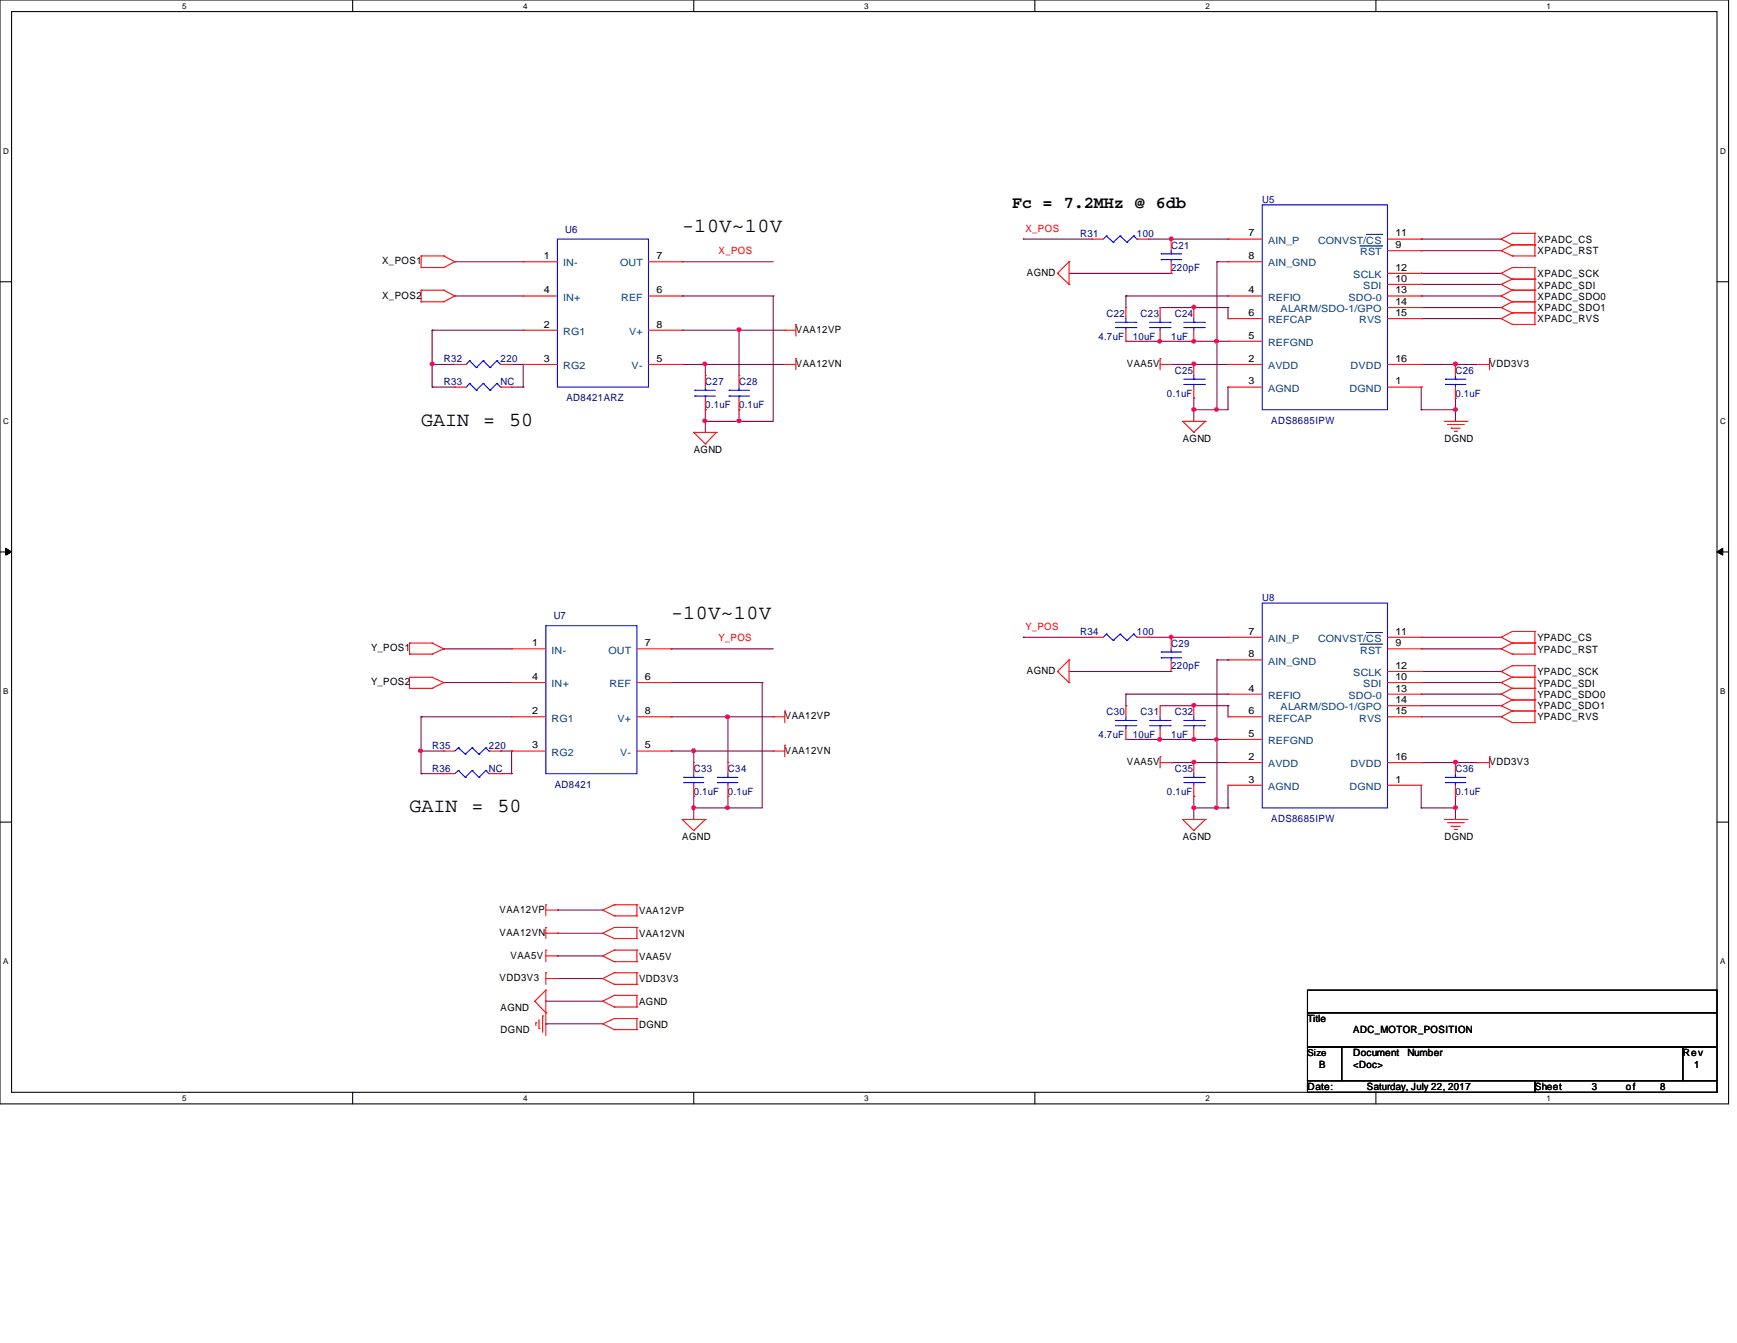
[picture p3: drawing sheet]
<svg xmlns="http://www.w3.org/2000/svg" width="279mm" height="216mm" viewBox="0 0 279 216" stroke-linecap="round" stroke-linejoin="round" font-family="sans-serif">
<path d="M0 0h278v177.5h-278zM1.9 1.9h274.3v173.7h-274.3z" fill="none" stroke="#000" stroke-width=".17"/>
<g fill="#fff">
<path d="M29.3 .3h.7v1.4h-.7z"/>
<path d="M29.3 175.9h.7v1.4h-.7z"/>
</g>
<path d="M56.7 0v1.9M56.7 175.6v1.9" fill="none" stroke="#000" stroke-width=".17"/>
<g fill="#fff">
<path d="M84.2 .3h.6v1.4h-.6z"/>
<path d="M84.2 175.9h.6v1.4h-.6z"/>
</g>
<path d="M111.6 0v1.9M111.6 175.6v1.9" fill="none" stroke="#000" stroke-width=".17"/>
<g fill="#fff">
<path d="M139 .3h.7v1.4h-.7z"/>
<path d="M139 175.9h.7v1.4h-.7z"/>
</g>
<path d="M166.5 0v1.9M166.5 175.6v1.9" fill="none" stroke="#000" stroke-width=".17"/>
<g fill="#fff">
<path d="M193.9 .3h.7v1.4h-.7z"/>
<path d="M193.9 175.9h.7v1.4h-.7z"/>
</g>
<path d="M221.3 0v1.9M221.3 175.6v1.9" fill="none" stroke="#000" stroke-width=".17"/>
<g fill="#fff">
<path d="M248.8 .3h.6v1.4h-.6z"/>
<path d="M248.8 175.9h.6v1.4h-.6z"/>
<path d="M.5 23.5h.9v1.5h-.9z"/>
<path d="M276.7 23.5h.9v1.5h-.9z"/>
<path d="M.5 67h.9v1.4h-.9z"/>
<path d="M276.7 67h.9v1.4h-.9z"/>
</g>
<path d="M0 45.3h1.9M276.2 45.3h1.8" fill="none" stroke="#000" stroke-width=".17"/>
<g fill="#fff">
<path d="M.5 110.4h.9v1.4h-.9z"/>
<path d="M276.7 110.4h.8v1.4h-.8z"/>
</g>
<path d="M0 88.7h1.9M276.2 88.7h1.8" fill="none" stroke="#000" stroke-width=".17"/>
<path d="M.9 88.1l1 .6-1 .5zM276.2 88.7l.9-.6v1.1z" fill="#000"/>
<path d="M.9 88.1l1 .6-1 .5zM276.2 88.7l.9-.6v1.1z" fill="none" stroke="#000" stroke-width=".16"/>
<g fill="#fff">
<path d="M.5 153.8h.8v1.5h-.8z"/>
<path d="M276.7 153.8h.8v1.5h-.8z"/>
</g>
<path d="M0 132.2h1.9M276.2 132.2h1.8" fill="none" stroke="#000" stroke-width=".17"/>
<path d="M113.5 67.7h.1M113.5 65.9h.1M113.5 65.9v3.6M118.9 65.9h.1M118.9 65.9v1.8h-5.4" fill="none" stroke="#800040" stroke-width=".17"/>
<circle cx="113.4" cy="67.6" r=".32" fill="#f0f"/>
<circle cx="113.4" cy="67.6" r=".32" fill="none" stroke="#f0f" stroke-width=".17"/>
<path d="M109.7 53.1h.1M109.7 58.6h.1M109.7 53.1h9.2M109.7 58.6h3.8" fill="none" stroke="#800040" stroke-width=".17"/>
<circle cx="113.4" cy="58.5" r=".32" fill="#f0f"/>
<circle cx="113.4" cy="58.5" r=".32" fill="none" stroke="#f0f" stroke-width=".17"/>
<path d="M113.5 58.6h.1M113.5 58.6v1.8M113.5 58.6h12.7M118.9 53.1h.1M118.9 53.1v7.3" fill="none" stroke="#800040" stroke-width=".17"/>
<circle cx="118.9" cy="53" r=".32" fill="#f0f"/>
<circle cx="118.9" cy="53" r=".32" fill="none" stroke="#f0f" stroke-width=".17"/>
<path d="M118.9 53.1h.1M118.9 53.1h7.3M124.4 47.6h.1M124.4 47.6v20.1h-5.5M118.9 67.7h.1" fill="none" stroke="#800040" stroke-width=".17"/>
<circle cx="118.9" cy="67.6" r=".32" fill="#f0f"/>
<circle cx="118.9" cy="67.6" r=".32" fill="none" stroke="#f0f" stroke-width=".17"/>
<path d="M69.5 58.6h.1M69.5 58.6h3.7M82.3 58.6h.1M82.3 58.6h1.9" fill="none" stroke="#800040" stroke-width=".17"/>
<circle cx="69.5" cy="58.5" r=".32" fill="#f0f"/>
<circle cx="69.5" cy="58.5" r=".32" fill="none" stroke="#f0f" stroke-width=".17"/>
<g fill="none" stroke="#800040" stroke-width=".17">
<path d="M69.5 53.1h.1M69.5 53.1v5.5M69.5 53.1h14.7M73.2 42.1h.1M73.2 47.6h.1M73.2 42.1h11M73.2 47.6h11M109.7 42.1h.1M109.7 42.1h14.7M107.9 104.3h.1M107.9 104.3h16.5M117.1 128h.1"/>
<path d="M117.1 128v1.9"/>
</g>
<circle cx="117" cy="129.8" r=".32" fill="#f0f"/>
<circle cx="117" cy="129.8" r=".32" fill="none" stroke="#f0f" stroke-width=".17"/>
<path d="M111.6 129.9h.1M111.6 128h.1M111.6 128v3.7" fill="none" stroke="#800040" stroke-width=".17"/>
<circle cx="111.5" cy="129.8" r=".32" fill="#f0f"/>
<circle cx="111.5" cy="129.8" r=".32" fill="none" stroke="#f0f" stroke-width=".17"/>
<path d="M107.9 120.7h.1M107.9 120.7h3.7M111.6 129.9h.1M111.6 120.7h.1M111.6 129.9h5.5M111.6 120.7v1.9" fill="none" stroke="#800040" stroke-width=".17"/>
<circle cx="111.5" cy="120.7" r=".32" fill="#f0f"/>
<circle cx="111.5" cy="120.7" r=".32" fill="none" stroke="#f0f" stroke-width=".17"/>
<path d="M107.9 115.2h.1M107.9 115.2h16.5M117.1 115.2h.1M117.1 115.2v7.4" fill="none" stroke="#800040" stroke-width=".17"/>
<circle cx="117" cy="115.2" r=".32" fill="#f0f"/>
<circle cx="117" cy="115.2" r=".32" fill="none" stroke="#f0f" stroke-width=".17"/>
<path d="M67.7 115.2h.1M67.7 115.2h14.6M67.7 115.2v5.5M107.9 109.7h.1M107.9 109.7h14.7M122.6 109.7h.1M122.6 109.7v20.2h-5.5M67.7 120.7h.1M67.7 120.7h3.7M111.6 120.7h.1M111.6 120.7h12.8M117.1 129.9h.1" fill="none" stroke="#800040" stroke-width=".17"/>
<circle cx="67.7" cy="120.7" r=".32" fill="#f0f"/>
<circle cx="67.7" cy="120.7" r=".32" fill="none" stroke="#f0f" stroke-width=".17"/>
<path d="M228.6 58.6h.1M228.6 58.6h5.5M71.4 104.3h.1M71.4 109.7h.1M71.4 104.3h10.9M71.4 109.7h10.9M80.5 120.7h.1M80.5 120.7h1.8" fill="none" stroke="#800040" stroke-width=".17"/>
<circle cx="234.1" cy="58.5" r=".32" fill="#f0f"/>
<circle cx="234.1" cy="58.5" r=".32" fill="none" stroke="#f0f" stroke-width=".17"/>
<path d="M234.1 58.6h.1M234.1 58.6h3.6M228.6 62.2h.1M228.6 65.9h.1M228.6 62.2v3.7M228.6 65.9h5.5M234.1 64h.1M234.1 65.9h.1M234.1 64v3.7" fill="none" stroke="#800040" stroke-width=".17"/>
<circle cx="234.1" cy="65.8" r=".32" fill="#f0f"/>
<circle cx="234.1" cy="65.8" r=".32" fill="none" stroke="#f0f" stroke-width=".17"/>
<path d="M188.4 58.6h.1M188.4 58.6h9.1M192 58.6h.1M192 64h.1M192 64v1.9" fill="none" stroke="#800040" stroke-width=".17"/>
<circle cx="192" cy="58.5" r=".32" fill="#f0f"/>
<circle cx="192" cy="58.5" r=".32" fill="none" stroke="#f0f" stroke-width=".17"/>
<path d="M192 65.9h.1M192 65.9v1.8" fill="none" stroke="#800040" stroke-width=".17"/>
<circle cx="192" cy="65.8" r=".32" fill="#f0f"/>
<circle cx="192" cy="65.8" r=".32" fill="none" stroke="#f0f" stroke-width=".17"/>
<g fill="none" stroke="#800040" stroke-width=".17">
<path d="M228.6 38.4h.1M228.6 38.4h12.9M181.1 47.6h.1M181.1 54.9h.1M181.1 47.6h16.4M181.1 47.6v1.8M181.1 54.9h5.5M228.6 40.3h.1M228.6 43.9h.1M228.6 45.7h.1M228.6 47.6h.1M228.6 49.4h.1"/>
<path d="M228.6 51.2h.1M228.6 40.3h12.9M228.6 43.9h12.9M228.6 45.7h12.9M228.6 47.6h12.9M228.6 49.4h12.9M228.6 51.2h12.9M197.5 62.2h.1M197.5 62.2v3.7"/>
</g>
<circle cx="186.5" cy="54.9" r=".32" fill="#f0f"/>
<circle cx="186.5" cy="54.9" r=".32" fill="none" stroke="#f0f" stroke-width=".17"/>
<path d="M186.6 54.9h.1M186.6 54.9h9.1M192 54.9h.1" fill="none" stroke="#800040" stroke-width=".17"/>
<circle cx="192" cy="54.9" r=".32" fill="#f0f"/>
<circle cx="192" cy="54.9" r=".32" fill="none" stroke="#f0f" stroke-width=".17"/>
<path d="M186.6 49.4h.1M186.6 49.4h10.9M192 49.4h.1M195.7 54.9h.1M195.7 54.9v11M195.7 54.9h1.8M197.5 49.4h.1M197.5 49.4v1.8M195.7 65.9h.1M195.7 65.9h1.8" fill="none" stroke="#800040" stroke-width=".17"/>
<circle cx="192" cy="49.4" r=".32" fill="#f0f"/>
<circle cx="192" cy="49.4" r=".32" fill="none" stroke="#f0f" stroke-width=".17"/>
<path d="M192 65.9h.1M192 65.9h3.7" fill="none" stroke="#800040" stroke-width=".17"/>
<circle cx="195.7" cy="65.8" r=".32" fill="#f0f"/>
<circle cx="195.7" cy="65.8" r=".32" fill="none" stroke="#f0f" stroke-width=".17"/>
<path d="M184.7 38.4h3.7M188.4 38.4h.1" fill="none" stroke="#800040" stroke-width=".17"/>
<circle cx="188.4" cy="38.4" r=".32" fill="#f0f"/>
<circle cx="188.4" cy="38.4" r=".32" fill="none" stroke="#f0f" stroke-width=".17"/>
<path d="M195.7 42.1h.1M195.7 42.1v12.8" fill="none" stroke="#800040" stroke-width=".17"/>
<circle cx="195.7" cy="54.9" r=".32" fill="#f0f"/>
<circle cx="195.7" cy="54.9" r=".32" fill="none" stroke="#f0f" stroke-width=".17"/>
<path d="M195.7 42.1h.1M195.7 42.1h1.8M228.6 122.6h9.1M234.1 129.9h.1M234.1 122.6h.1M234.1 128v1.9M237.7 122.6h.1" fill="none" stroke="#800040" stroke-width=".17"/>
<circle cx="234.1" cy="122.5" r=".32" fill="#f0f"/>
<circle cx="234.1" cy="122.5" r=".32" fill="none" stroke="#f0f" stroke-width=".17"/>
<path d="M228.6 129.9h.1M228.6 129.9h5.5M228.6 126.2v3.7M234.1 129.9h.1M234.1 131.7h.1M234.1 129.9v1.8" fill="none" stroke="#800040" stroke-width=".17"/>
<circle cx="234.1" cy="129.8" r=".32" fill="#f0f"/>
<circle cx="234.1" cy="129.8" r=".32" fill="none" stroke="#f0f" stroke-width=".17"/>
<path d="M192 122.6h.1M192 122.6h5.5" fill="none" stroke="#800040" stroke-width=".17"/>
<circle cx="192" cy="122.5" r=".32" fill="#f0f"/>
<circle cx="192" cy="122.5" r=".32" fill="none" stroke="#f0f" stroke-width=".17"/>
<g fill="none" stroke="#800040" stroke-width=".17">
<path d="M181.1 113.5h.1M181.1 111.6h.1M181.1 111.6h16.4M181.1 111.6v1.9M192 118.9h3.7M195.7 118.9h.1M195.7 118.9v11M228.6 109.7h12.9M228.6 107.9h12.9M228.6 104.3h12.9M228.6 102.4h12.9M228.6 115.2h12.9"/>
<path d="M228.6 113.5h12.9M228.6 111.6h12.9M241.5 109.7h.1M241.5 107.9h.1M241.5 104.3h.1M241.5 102.4h.1M241.5 115.2h.1M241.5 113.5h.1M241.5 111.6h.1M188.4 122.6h.1M188.4 122.6h3.6M192 128h.1"/>
<path d="M192 129.9h.1M192 128v3.7M197.5 129.9h.1M197.5 126.2v3.7"/>
</g>
<circle cx="192" cy="118.9" r=".32" fill="#f0f"/>
<circle cx="192" cy="118.9" r=".32" fill="none" stroke="#f0f" stroke-width=".17"/>
<path d="M181.1 118.9h10.9M186.6 118.9h.1M192 118.9h.1" fill="none" stroke="#800040" stroke-width=".17"/>
<circle cx="186.5" cy="118.9" r=".32" fill="#f0f"/>
<circle cx="186.5" cy="118.9" r=".32" fill="none" stroke="#f0f" stroke-width=".17"/>
<path d="M192 113.5h5.5M195.7 118.9h1.8M197.5 118.9h.1M197.5 113.5h.1M195.7 129.9h1.8M197.5 129.9h.1" fill="none" stroke="#800040" stroke-width=".17"/>
<circle cx="192" cy="113.4" r=".32" fill="#f0f"/>
<circle cx="192" cy="113.4" r=".32" fill="none" stroke="#f0f" stroke-width=".17"/>
<path d="M186.6 113.5h5.4M192 113.5h.1M197.5 113.5h.1M197.5 113.5v1.7M192 129.9h3.7M195.7 129.9h.1" fill="none" stroke="#800040" stroke-width=".17"/>
<circle cx="192" cy="129.8" r=".32" fill="#f0f"/>
<circle cx="192" cy="129.8" r=".32" fill="none" stroke="#f0f" stroke-width=".17"/>
<circle cx="195.7" cy="129.8" r=".32" fill="#f0f"/>
<circle cx="195.7" cy="129.8" r=".32" fill="none" stroke="#f0f" stroke-width=".17"/>
<path d="M195.7 106.1h.1M195.7 106.1h1.8M195.7 106.1v12.8M197.5 106.1h.1" fill="none" stroke="#800040" stroke-width=".17"/>
<circle cx="195.7" cy="118.9" r=".32" fill="#f0f"/>
<circle cx="195.7" cy="118.9" r=".32" fill="none" stroke="#f0f" stroke-width=".17"/>
<g fill="none" stroke="#800040" stroke-width=".17">
<path d="M164.6 38.4h.1M164.6 38.4h11M188.4 38.4h9.1M197.5 38.4h.1M69.5 58.6h.1M69.5 58.6v3.6M84.2 58.6h.1M84.2 58.6v3.6M109.7 47.6h.1M109.7 47.6h14.7M172 43.9h16.4M188.4 43.9h.1"/>
<path d="M69.5 62.2h.1M69.5 62.2h3.7M82.3 62.2h1.9M84.2 62.2h.1M164.6 102.4h.1M164.6 102.4h11M184.7 102.4h.1M184.7 102.4h12.8M188.4 102.4h.1M67.7 124.4h.1M67.7 120.7h.1M67.7 124.4h3.7"/>
<path d="M67.7 120.7v3.7M80.5 124.4h1.8M82.3 124.4h.1M82.3 120.7h.1M82.3 120.7v3.7M89.7 146.3h.1M89.7 150h.1M89.7 153.7h.1M89.7 157.3h.1M89.7 146.3h7.2M89.7 150h7.2M89.7 153.7h7.2"/>
<path d="M89.7 157.3h7.2M87.8 161h.1M87.8 164.6h.1M87.8 161h9.1M87.8 164.6h9.1"/>
</g>
<circle cx="188.4" cy="102.4" r=".32" fill="#f0f"/>
<circle cx="188.4" cy="102.4" r=".32" fill="none" stroke="#f0f" stroke-width=".17"/>
<path d="M172 107.9h.1M172 107.9h16.4" fill="none" stroke="#800040" stroke-width=".17"/>
<g fill="none" stroke="#f00" stroke-width=".17">
<path d="M175.6 38.4h.1M175.6 38.4h1.9M182.9 38.4h1.8M184.7 38.4h.1M188.4 38.4h.1M188.4 38.4v1.9M197.5 38.4h.1M197.5 38.4h5.5M223.2 38.4h5.4M228.6 38.4h.1M241.5 38.4h.1M241.5 38.4l1.7 1"/>
<path d="M243.2 37.5h.1M243.2 39.4h.1M243.2 37.5l-1.7 .9M243.2 37.5h3.7M243.2 39.4h3.7M243.2 39.4l-1.7 .9M246.9 37.5h.1M246.9 39.4h.1M246.9 37.5v3.6M67.7 43h.1M67.7 41.1h.1M67.7 48.5h.1"/>
<path d="M67.7 46.7h.1M67.7 43h3.7M67.7 41.1v1.9M67.7 46.7v1.8M67.7 41.1h3.7M67.7 48.5h3.7M67.7 46.7h3.7M71.4 43h.1M71.4 41.1h.1M71.4 48.5h.1M71.4 46.7h.1M71.4 41.1l1.8 1"/>
<path d="M71.4 46.7l1.8 .9M73.2 42.1h.1M73.2 47.6h.1M73.2 58.6h.1M73.2 42.1l-1.8 .9M73.2 47.6l-1.8 .9M73.2 58.6h1.8M80.5 58.6h1.8M82.3 58.6h.1M84.2 42.1h.1M84.2 53.1h.1M84.2 58.6h.1"/>
<path d="M84.2 47.6h.1M84.2 53.1h5.5M84.2 58.6h5.5M84.2 42.1h5.5M84.2 47.6h5.5M104.3 53.1h5.4M104.3 58.6h5.4M104.3 42.1h5.4M104.3 47.6h5.4M109.7 58.6h.1M109.7 47.6h.1M109.7 42.1h.1"/>
<path d="M109.7 53.1h.1M126.2 53.1h.1M126.2 58.6h.1M126.2 53.1h1.8M126.2 58.6h1.8M128 52.2h.1M128 57.7h.1M128 52.2v1.8M128 57.7v1.7M170.1 43.9h.1M170.1 43.9l1.9 1.8M172 42.1h.1"/>
<path d="M172 45.7h.1M172 42.1v3.6M172 42.1l-1.9 1.8M181.1 54.9h.1M181.1 49.4h.1M181.1 49.4v1.8M181.1 53.1v1.8M186.6 57.7h.1M186.6 54.9h.1M186.6 49.4h.1M186.6 58.6h1.8M186.6 49.4v1.8"/>
<path d="M186.6 53.1v1.8M186.6 57.7v1.7M188.4 58.6h.1M188.4 43.9h.1M188.4 42.1v1.8M192 54.9h.1M192 49.4h.1M192 58.6h.1M192 49.4v1.8M192 53.1v1.8M192 58.6v1.8M197.5 58.6h.1"/>
<path d="M197.5 47.6h.1M197.5 54.9h.1M197.5 51.2h.1M197.5 42.1h.1M197.5 58.6h5.5M197.5 42.1h5.5M197.5 47.6h5.5M197.5 54.9h5.5M197.5 51.2h5.5M223.2 58.6h5.4M223.2 47.6h5.4M223.2 51.2h5.4"/>
<path d="M223.2 40.3h5.4M223.2 45.7h5.4M223.2 43.9h5.4M223.2 49.4h5.4M228.6 40.3h.1M228.6 45.7h.1M228.6 43.9h.1M228.6 47.6h.1M228.6 49.4h.1M228.6 51.2h.1M228.6 58.6h.1M234.1 58.6h.1"/>
<path d="M234.1 58.6v1.8M237.7 58.6h.1M237.7 58.6h1.9M239.6 57.7h.1M239.6 57.7v1.7M241.5 40.3h.1M241.5 43.9h.1M241.5 45.7h.1M241.5 47.6h.1M241.5 49.4h.1M241.5 51.2h.1M241.5 40.3l1.7 .8"/>
<path d="M241.5 43.9l1.7 1M241.5 45.7l1.7 1M241.5 47.6l1.7 .9M241.5 49.4l1.7 .9M241.5 51.2l1.7 1M243.2 41.1h.1M243.2 43h.1M243.2 44.9h.1M243.2 46.7h.1M243.2 48.5h.1M243.2 50.3h.1M243.2 52.2h.1"/>
<path d="M243.2 43h3.7M243.2 41.1h3.7M243.2 48.5h3.7M243.2 46.7h3.7M243.2 43l-1.7 .9M243.2 44.9h3.7M243.2 44.9l-1.7 .8M243.2 46.7l-1.7 .9M243.2 48.5l-1.7 .9M243.2 50.3h3.7M243.2 50.3l-1.7 .9M243.2 52.2h3.7"/>
<path d="M246.9 41.1h.1M246.9 43h.1M246.9 44.9h.1M246.9 46.7h.1M246.9 48.5h.1M246.9 50.3h.1M246.9 52.2h.1M246.9 43v9.2M73.2 62.2h.1M73.2 62.2h1.8M80.5 62.2h1.8M82.3 62.2h.1"/>
<path d="M111.6 69.5h.1M111.6 69.5h3.6M111.6 69.5l1.9 1.9M113.5 71.4h.1M113.5 65.9h.1M113.5 60.4h.1M113.5 60.4v1.8M113.5 64v1.9M115.2 69.5h.1M115.2 69.5l-1.7 1.9M118.9 65.9h.1M118.9 60.4h.1"/>
<path d="M118.9 60.4v1.8M118.9 64v1.9M190.2 67.7h.1M190.2 67.7h3.7M190.2 67.7l1.8 1.8M192 69.5h.1M192 64h.1M192 62.2v1.8M193.9 67.7h.1M193.9 67.7l-1.9 1.8M197.5 62.2h.1M197.5 62.2h5.5"/>
<path d="M223.2 62.2h5.4M228.6 62.2h.1M232.3 67.7h3.7M232.8 68.2h2.6M233.4 68.8h.1M233.4 68.8h1.5M233.9 69.3h.4M234.1 64h.1M234.1 62.2v1.8M234.3 69.3h.1M235.4 68.2h.1M236 67.7h.1"/>
<path d="M65.9 105.2h.1M65.9 103.4h.1M65.9 110.7h.1M65.9 108.9h.1M65.9 105.2h3.6M65.9 103.4v1.8M65.9 108.9v1.8M65.9 103.4h3.6M65.9 110.7h3.6M65.9 108.9h3.6M69.5 105.2h.1M69.5 103.4h.1"/>
<path d="M69.5 110.7h.1M69.5 108.9h.1M69.5 103.4l1.9 .9M69.5 108.9l1.9 .8M71.4 104.3h.1M71.4 109.7h.1M71.4 104.3l-1.9 .9M71.4 109.7l-1.9 1M82.3 104.3h.1M82.3 115.2h.1M82.3 109.7h.1M82.3 115.2h5.5"/>
<path d="M82.3 104.3h5.5M82.3 109.7h5.5M102.4 115.2h5.5M102.4 104.3h5.5M102.4 109.7h5.5M107.9 109.7h.1M107.9 104.3h.1M107.9 115.2h.1M124.4 115.2h.1M124.4 115.2h1.8M126.2 114.3h.1M126.2 119.8h.1"/>
<path d="M126.2 114.3v1.9M126.2 119.8v1.9M170.1 107.9h.1M170.1 107.9l1.9 1.8M172 106.1h.1M172 109.7h.1M172 106.1v3.6M172 106.1l-1.9 1.8M175.6 102.4h.1M175.6 102.4h1.9M181.1 118.9h.1M181.1 113.5h.1"/>
<path d="M181.1 113.5v1.7M181.1 117.1v1.8M182.9 102.4h1.8M184.7 102.4h.1M186.6 118.9h.1M186.6 113.5h.1M186.6 113.5v1.7M186.6 117.1v1.8M188.4 107.9h.1M188.4 102.4h.1M188.4 102.4v1.9M188.4 106.1v1.8"/>
<path d="M192 118.9h.1M192 113.5h.1M192 113.5v1.7M192 117.1v1.8M197.5 111.6h.1M197.5 118.9h.1M197.5 115.2h.1M197.5 102.4h.1M197.5 106.1h.1M197.5 115.2h5.5M197.5 111.6h5.5M197.5 118.9h5.5"/>
<path d="M197.5 102.4h5.5M197.5 106.1h5.5M223.2 115.2h5.4M223.2 111.6h5.4M223.2 102.4h5.4M223.2 104.3h5.4M223.2 109.7h5.4M223.2 107.9h5.4M223.2 113.5h5.4M228.6 104.3h.1M228.6 109.7h.1M228.6 102.4h.1"/>
<path d="M228.6 107.9h.1M228.6 111.6h.1M228.6 113.5h.1M228.6 115.2h.1M241.5 102.4h.1M241.5 104.3h.1M241.5 107.9h.1M241.5 109.7h.1M241.5 111.6h.1M241.5 113.5h.1M241.5 115.2h.1M241.5 102.4l1.7 1"/>
<path d="M241.5 104.3l1.7 .9M241.5 107.9l1.7 1M241.5 109.7l1.7 1M241.5 111.6l1.7 .9M241.5 113.5l1.7 .8M241.5 115.2l1.7 1M243.2 101.5h.1M243.2 103.4h.1M243.2 105.2h.1M243.2 107h.1M243.2 108.9h.1M243.2 110.7h.1"/>
<path d="M243.2 112.5h.1M243.2 114.3h.1M243.2 116.2h.1M243.2 105.2h3.7M243.2 103.4h3.7M243.2 110.7h3.7M243.2 108.9h3.7M243.2 101.5l-1.7 .9M243.2 101.5h3.7M243.2 103.4l-1.7 .9M243.2 107l-1.7 .9M243.2 107h3.7"/>
<path d="M243.2 108.9l-1.7 .8M243.2 110.7l-1.7 .9M243.2 112.5h3.7M243.2 112.5l-1.7 1M243.2 114.3h3.7M243.2 114.3l-1.7 .9M243.2 116.2h3.7M246.9 101.5h.1M246.9 103.4h.1M246.9 105.2h.1M246.9 107h.1M246.9 108.9h.1"/>
<path d="M246.9 110.7h.1M246.9 112.5h.1M246.9 114.3h.1M246.9 116.2h.1M246.9 101.5v3.7M246.9 107v9.2M71.4 120.7h.1M71.4 124.4h.1M71.4 120.7h1.8M71.4 124.4h1.8M78.7 120.7h1.8M78.7 124.4h1.8"/>
<path d="M80.5 120.7h.1M80.5 124.4h.1M82.3 120.7h.1M82.3 120.7h5.5M102.4 120.7h5.5M107.9 120.7h.1M109.7 131.7h.1M109.7 131.7h3.8M109.7 131.7l1.9 1.8M111.6 133.5h.1M111.6 128h.1M111.6 122.6h.1"/>
<path d="M111.6 122.6v1.8M111.6 126.2v1.8M113.5 131.7h.1M113.5 131.7l-1.9 1.8M117.1 128h.1M117.1 122.6h.1M117.1 122.6v1.8M117.1 126.2v1.8M124.4 120.7h.1M124.4 120.7h1.8M186.6 121.7h.1M186.6 121.7v1.7"/>
<path d="M186.6 122.6h1.8M188.4 122.6h.1M190.2 131.7h.1M190.2 131.7h3.7M190.2 131.7l1.8 1.8M192 133.5h.1M192 128h.1M192 122.6h.1M192 122.6v1.8M192 126.2v1.8M193.9 131.7h.1M193.9 131.7l-1.9 1.8"/>
<path d="M197.5 122.6h.1M197.5 126.2h.1M197.5 122.6h5.5M197.5 126.2h5.5M223.2 122.6h5.4M223.2 126.2h5.4M228.6 126.2h.1M228.6 122.6h.1M232.3 131.7h3.7M232.8 132.2h2.6M233.4 132.8h.1M233.4 132.8h1.5"/>
<path d="M233.9 133.3h.4M234.1 128h.1M234.1 122.6h.1M234.1 122.6v1.8M234.1 126.2v1.8M234.3 133.3h.1M235.4 132.2h.1M236 131.7h.1M237.7 122.6h.1M237.7 122.6h1.9M239.6 121.7h.1M239.6 121.7v1.7"/>
<path d="M87.8 145.5h.1M87.8 149.1h.1M87.8 152.7h.1M87.8 156.4h.1M87.8 159.2h.1M87.8 146.3h1.9M87.8 145.5v1.7M87.8 149.1v1.8M87.8 152.7v1.9M87.8 156.4v1.8M87.8 159.2v7.3M87.8 150h1.9"/>
<path d="M87.8 153.7h1.9M87.8 157.3h1.9M87.8 159.2l-1.8 1.8M89.7 146.3h.1M89.7 150h.1M89.7 153.7h.1M89.7 157.3h.1M96.9 146.3h.1M96.9 150h.1M96.9 153.7h.1M96.9 157.3h.1M96.9 146.3l1.9 .9"/>
<path d="M96.9 150l1.9 .9M96.9 153.7l1.9 .9M96.9 157.3l1.9 .9M98.8 145.5h.1M98.8 147.2h.1M98.8 149.1h.1M98.8 150.9h.1M98.8 152.7h.1M98.8 154.6h.1M98.8 156.4h.1M98.8 158.2h.1M98.8 145.5l-1.9 .8"/>
<path d="M98.8 145.5h3.6M98.8 147.2h3.6M98.8 149.1l-1.9 .9M98.8 149.1h3.6M98.8 150.9h3.6M98.8 152.7l-1.9 1M98.8 152.7h3.6M98.8 154.6h3.6M98.8 156.4l-1.9 .9M98.8 156.4h3.6M98.8 158.2h3.6M102.4 145.5h.1"/>
<path d="M102.4 147.2h.1M102.4 149.1h.1M102.4 150.9h.1M102.4 152.7h.1M102.4 154.6h.1M102.4 156.4h.1M102.4 158.2h.1M102.4 145.5v1.7M102.4 149.1v1.8M102.4 152.7v1.9M102.4 156.4v1.8M86 161h.1"/>
<path d="M86 161l1.8 1.8M86.2 164.4h.1M86.2 164.4v.4M86.7 165.4h.1M86.7 163.9v1.5M87.3 163.3h.1M87.3 163.3v2.6M87.8 162.8h.1M96.9 161h.1M96.9 164.6h.1M96.9 161l1.9 .9M96.9 164.6l1.9 .9"/>
<path d="M98.8 160h.1M98.8 161.9h.1M98.8 163.7h.1M98.8 165.5h.1M98.8 160l-1.9 1M98.8 160h3.6M98.8 161.9h3.6M98.8 163.7l-1.9 .9M98.8 163.7h3.6M98.8 165.5h3.6M102.4 160h.1M102.4 161.9h.1"/>
<path d="M102.4 163.7h.1M102.4 165.5h.1M102.4 160v1.9M102.4 163.7v1.8"/>
</g>
<path d="M210.3 159.2h65.9v3.6h-65.9zM210.3 162.8h65.9v5.5h-65.9zM210.3 168.3h5.5v5.4h-5.5zM210.3 173.7h36.6v1.9h-36.6zM215.8 168.3h54.9v5.4h-54.9zM246.9 173.7h29.3v1.9h-29.3zM270.7 168.3h5.5v5.4h-5.5z" fill="none" stroke="#000" stroke-width=".17"/>
<g fill="none" stroke="#00f" stroke-width=".17">
<path d="M89.7 38.4h14.6v23.8h-14.6zM178 37.9h.1M178 37.9l-.5 .5M178 37.9l1.1 1M179.1 38.9h.1M180.2 37.9h.1M180.2 37.9l-1.1 1M180.2 37.9l1.1 1M181.3 38.9h.1M182.4 37.9h.1M182.4 37.9l-1.1 1M182.4 37.9l.5 .5"/>
<path d="M182.9 38.4h.1M203 32.9h20.2v33h-20.2zM75.5 58h.1M75.5 58l-.5 .6M75.5 58l1.1 1.1M76.6 59.1h.1M77.7 58h.1M77.7 58l-1.1 1.1M77.7 58l1.1 1.1M78.8 59.1h.1M79.9 58h.1M79.9 58l-1.1 1.1"/>
<path d="M79.9 58l.6 .6M80.5 58.6h.1M179.4 51.8h3.3M179.4 52.7h3.3M181.1 52.7h.1M181.1 51.8h.1M181.1 51.2v.6M181.1 52.7v.4M182.7 51.8h.1M182.7 52.7h.1M184.9 51.8h3.3M184.9 52.7h3.3"/>
<path d="M186.6 52.7h.1M186.6 51.8h.1M186.6 51.2v.6M186.6 52.7v.4M186.8 40.8h.1M186.8 41.7h.1M186.8 40.8h3.3M186.8 41.7h3.3M188.2 51.8h.1M188.2 52.7h.1M188.4 41.7h.1M188.4 40.8h.1"/>
<path d="M188.4 40.3v.5M188.4 41.7v.4M190.4 51.8h3.3M190.4 52.7h3.3M192 52.7h.1M192 51.8h.1M192 51.2v.6M192 52.7v.4M193.7 51.8h.1M193.7 52.7h.1M75.5 61.6h.1M75.5 61.6l-.5 .6"/>
<path d="M75.5 61.6l1.1 1.1M76.6 62.7h.1M77.7 61.6h.1M77.7 61.6l-1.1 1.1M77.7 61.6l1.1 1.1M78.8 62.7h.1M79.9 61.6h.1M79.9 61.6l-1.1 1.1M79.9 61.6l.6 .6M80.5 62.2h.1M111.8 62.7h.1M111.8 63.7h.1"/>
<path d="M111.8 62.7h3.3M111.8 63.7h3.3M113.5 63.7h.1M113.5 62.7h.1M113.5 62.2v.5M113.5 63.7v.3M117.3 62.7h.1M117.3 63.7h.1M117.3 62.7h3.3M117.3 63.7h3.3M118.9 63.7h.1M118.9 62.7h.1"/>
<path d="M118.9 62.2v.5M118.9 63.7v.3M190.4 61h3.3M190.4 61.8h3.3M192 61.8h.1M192 61h.1M192 60.4v.6M192 61.8v.4M193.7 61h.1M193.7 61.8h.1M232.5 61h.1M232.5 61.8h.1"/>
<path d="M232.5 61h3.3M232.5 61.8h3.3M234.1 61.8h.1M234.1 61h.1M234.1 60.4v.6M234.1 61.8v.4M203 96.9h20.2v33h-20.2zM87.8 100.6h14.6v23.8h-14.6zM178 101.9h.1M178 101.9l-.5 .5M178 101.9l1.1 1.1M179.1 103h.1"/>
<path d="M179.4 115.8h3.3M179.4 116.7h3.3M180.2 101.9h.1M180.2 101.9l-1.1 1.1M180.2 101.9l1.1 1.1M181.1 116.7h.1M181.1 115.8h.1M181.1 115.2v.6M181.1 116.7v.4M181.3 103h.1M182.4 101.9h.1M182.4 101.9l-1.1 1.1"/>
<path d="M182.4 101.9l.5 .5M182.7 115.8h.1M182.7 116.7h.1M182.9 102.4h.1M184.9 115.8h3.3M184.9 116.7h3.3M186.6 116.7h.1M186.6 115.8h.1M186.6 115.2v.6M186.6 116.7v.4M186.8 104.8h.1M186.8 105.7h.1"/>
<path d="M186.8 104.8h3.3M186.8 105.7h3.3M188.2 115.8h.1M188.2 116.7h.1M188.4 105.7h.1M188.4 104.8h.1M188.4 104.3v.5M188.4 105.7v.4M190.4 115.8h3.3M190.4 116.7h3.3M192 116.7h.1M192 115.8h.1"/>
<path d="M192 115.2v.6M192 116.7v.4M193.7 115.8h.1M193.7 116.7h.1M73.7 120.2h.1M73.7 123.9h.1M73.7 120.2l-.5 .5M73.7 120.2l1.1 1M73.7 123.9l-.5 .5M73.7 123.9l1.1 1.1M74.8 121.2h.1M74.8 125h.1"/>
<path d="M75.9 120.2h.1M75.9 123.9h.1M75.9 120.2l-1.1 1M75.9 120.2l1.1 1M75.9 123.9l-1.1 1.1M75.9 123.9l1.1 1.1M77 121.2h.1M77 125h.1M78.1 120.2h.1M78.1 123.9h.1M78.1 120.2l-1.1 1M78.1 120.2l.6 .5"/>
<path d="M78.1 123.9l-1.1 1.1M78.1 123.9l.6 .5M78.7 120.7h.1M78.7 124.4h.1M110 125h.1M110 125.8h.1M110 125h3.2M110 125.8h3.2M111.6 125.8h.1M111.6 125h.1M111.6 124.4v.6M111.6 125.8v.4"/>
<path d="M115.4 125h.1M115.4 125.8h.1M115.4 125h3.3M115.4 125.8h3.3M117.1 125.8h.1M117.1 125h.1M117.1 124.4v.6M117.1 125.8v.4M190.4 125h3.3M190.4 125.8h3.3M192 125.8h.1M192 125h.1"/>
<path d="M192 124.4v.6M192 125.8v.4M193.7 125h.1M193.7 125.8h.1M232.5 125h.1M232.5 125.8h.1M232.5 125h3.3M232.5 125.8h3.3M234.1 125.8h.1M234.1 125h.1M234.1 124.4v.6M234.1 125.8v.4"/>
</g>
<path d="M218.8 39.5h3.4M219.8 37.7h2.4M222.2 39.5h.1M222.2 37.7h.1M218.8 103.5h3.4M219.8 101.7h2.4M222.2 103.5h.1M222.2 101.7h.1" fill="none" stroke="#004080" stroke-width=".16"/>
<circle cx="113.4" cy="67.6" r=".32" fill="#f0f"/>
<circle cx="113.4" cy="67.6" r=".32" fill="none" stroke="#f0f" stroke-width=".17"/>
<circle cx="113.4" cy="58.5" r=".32" fill="#f0f"/>
<circle cx="113.4" cy="58.5" r=".32" fill="none" stroke="#f0f" stroke-width=".17"/>
<circle cx="118.9" cy="53" r=".32" fill="#f0f"/>
<circle cx="118.9" cy="53" r=".32" fill="none" stroke="#f0f" stroke-width=".17"/>
<circle cx="118.9" cy="67.6" r=".32" fill="#f0f"/>
<circle cx="118.9" cy="67.6" r=".32" fill="none" stroke="#f0f" stroke-width=".17"/>
<circle cx="69.5" cy="58.5" r=".32" fill="#f0f"/>
<circle cx="69.5" cy="58.5" r=".32" fill="none" stroke="#f0f" stroke-width=".17"/>
<circle cx="117" cy="129.8" r=".32" fill="#f0f"/>
<circle cx="117" cy="129.8" r=".32" fill="none" stroke="#f0f" stroke-width=".17"/>
<circle cx="111.5" cy="129.8" r=".32" fill="#f0f"/>
<circle cx="111.5" cy="129.8" r=".32" fill="none" stroke="#f0f" stroke-width=".17"/>
<circle cx="111.5" cy="120.7" r=".32" fill="#f0f"/>
<circle cx="111.5" cy="120.7" r=".32" fill="none" stroke="#f0f" stroke-width=".17"/>
<circle cx="117" cy="115.2" r=".32" fill="#f0f"/>
<circle cx="117" cy="115.2" r=".32" fill="none" stroke="#f0f" stroke-width=".17"/>
<circle cx="67.7" cy="120.7" r=".32" fill="#f0f"/>
<circle cx="67.7" cy="120.7" r=".32" fill="none" stroke="#f0f" stroke-width=".17"/>
<circle cx="234.1" cy="58.5" r=".32" fill="#f0f"/>
<circle cx="234.1" cy="58.5" r=".32" fill="none" stroke="#f0f" stroke-width=".17"/>
<circle cx="234.1" cy="65.8" r=".32" fill="#f0f"/>
<circle cx="234.1" cy="65.8" r=".32" fill="none" stroke="#f0f" stroke-width=".17"/>
<circle cx="192" cy="58.5" r=".32" fill="#f0f"/>
<circle cx="192" cy="58.5" r=".32" fill="none" stroke="#f0f" stroke-width=".17"/>
<circle cx="192" cy="65.8" r=".32" fill="#f0f"/>
<circle cx="192" cy="65.8" r=".32" fill="none" stroke="#f0f" stroke-width=".17"/>
<circle cx="186.5" cy="54.9" r=".32" fill="#f0f"/>
<circle cx="186.5" cy="54.9" r=".32" fill="none" stroke="#f0f" stroke-width=".17"/>
<circle cx="192" cy="54.9" r=".32" fill="#f0f"/>
<circle cx="192" cy="54.9" r=".32" fill="none" stroke="#f0f" stroke-width=".17"/>
<circle cx="192" cy="49.4" r=".32" fill="#f0f"/>
<circle cx="192" cy="49.4" r=".32" fill="none" stroke="#f0f" stroke-width=".17"/>
<circle cx="195.7" cy="65.8" r=".32" fill="#f0f"/>
<circle cx="195.7" cy="65.8" r=".32" fill="none" stroke="#f0f" stroke-width=".17"/>
<circle cx="188.4" cy="38.4" r=".32" fill="#f0f"/>
<circle cx="188.4" cy="38.4" r=".32" fill="none" stroke="#f0f" stroke-width=".17"/>
<circle cx="195.7" cy="54.9" r=".32" fill="#f0f"/>
<circle cx="195.7" cy="54.9" r=".32" fill="none" stroke="#f0f" stroke-width=".17"/>
<circle cx="234.1" cy="122.5" r=".32" fill="#f0f"/>
<circle cx="234.1" cy="122.5" r=".32" fill="none" stroke="#f0f" stroke-width=".17"/>
<circle cx="234.1" cy="129.8" r=".32" fill="#f0f"/>
<circle cx="234.1" cy="129.8" r=".32" fill="none" stroke="#f0f" stroke-width=".17"/>
<circle cx="192" cy="122.5" r=".32" fill="#f0f"/>
<circle cx="192" cy="122.5" r=".32" fill="none" stroke="#f0f" stroke-width=".17"/>
<circle cx="192" cy="118.9" r=".32" fill="#f0f"/>
<circle cx="192" cy="118.9" r=".32" fill="none" stroke="#f0f" stroke-width=".17"/>
<circle cx="186.5" cy="118.9" r=".32" fill="#f0f"/>
<circle cx="186.5" cy="118.9" r=".32" fill="none" stroke="#f0f" stroke-width=".17"/>
<circle cx="192" cy="113.4" r=".32" fill="#f0f"/>
<circle cx="192" cy="113.4" r=".32" fill="none" stroke="#f0f" stroke-width=".17"/>
<circle cx="192" cy="129.8" r=".32" fill="#f0f"/>
<circle cx="192" cy="129.8" r=".32" fill="none" stroke="#f0f" stroke-width=".17"/>
<circle cx="195.7" cy="129.8" r=".32" fill="#f0f"/>
<circle cx="195.7" cy="129.8" r=".32" fill="none" stroke="#f0f" stroke-width=".17"/>
<circle cx="195.7" cy="118.9" r=".32" fill="#f0f"/>
<circle cx="195.7" cy="118.9" r=".32" fill="none" stroke="#f0f" stroke-width=".17"/>
<circle cx="188.4" cy="102.4" r=".32" fill="#f0f"/>
<circle cx="188.4" cy="102.4" r=".32" fill="none" stroke="#f0f" stroke-width=".17"/>
<g font-size="3.2">
<text x="109.7" y="37.3">-10V~10V</text>
<text x="67.7" y="68.4">GAIN = 50</text>
<text x="107.9" y="99.5">-10V~10V</text>
<text x="65.9" y="130.6">GAIN = 50</text>
</g>
<text font-size="2.7" x="162.8" y="33.4">Fc = 7.2MHz @ 6db</text>
<g font-size="1.6" fill="#000080">
<text x="203" y="32.7">U5</text>
<text x="90.9" y="37.4">U6</text>
<text x="173.7" y="38.1">R31</text>
<text x="182.9" y="38.1">100</text>
<text x="188.4" y="40">C21</text>
<text x="188.4" y="43.6">220pF</text>
<text x="178" y="51">C22</text>
<text x="183.5" y="51">C23</text>
<text x="189" y="51">C24</text>
<text x="71.4" y="58.3">R32</text>
<text x="80.5" y="58.3">220</text>
<text x="176.7" y="54.6">4.7uF</text>
<text x="182.2" y="54.6">10uF</text>
<text x="188.4" y="54.6">1uF</text>
<text x="71.4" y="61.9">R33</text>
<text x="80.5" y="61.9">NC</text>
<text x="91.1" y="64.4">AD8421ARZ</text>
<text x="113.5" y="61.9">C27</text>
<text x="113.5" y="65.5">0.1uF</text>
<text x="118.9" y="61.9">C28</text>
<text x="118.9" y="65.5">0.1uF</text>
<text x="187.7" y="63.8">0.1uF</text>
<text x="189" y="60.1">C25</text>
<text x="234.1" y="60.1">C26</text>
<text x="234.1" y="63.8">0.1uF</text>
<text x="204.5" y="68.2">ADS8685IPW</text>
<text x="89.1" y="99.6">U7</text>
<text x="203" y="96.7">U8</text>
<text x="173.7" y="102.1">R34</text>
<text x="182.9" y="102.1">100</text>
<text x="188.4" y="104">C29</text>
<text x="188.4" y="107.6">220pF</text>
<text x="176.7" y="118.6">4.7uF</text>
<text x="178" y="115">C30</text>
<text x="182.2" y="118.6">10uF</text>
<text x="183.5" y="115">C31</text>
<text x="188.4" y="118.6">1uF</text>
<text x="189" y="115">C32</text>
<text x="69.5" y="120.4">R35</text>
<text x="69.5" y="124.1">R36</text>
<text x="78.7" y="120.4">220</text>
<text x="78.7" y="124.1">NC</text>
<text x="111.6" y="124.1">C33</text>
<text x="117.1" y="124.1">C34</text>
<text x="189" y="124.1">C35</text>
<text x="234.1" y="124.1">C36</text>
<text x="89.2" y="126.7">AD8421</text>
<text x="111.6" y="127.8">0.1uF</text>
<text x="117.1" y="127.8">0.1uF</text>
<text x="187.7" y="127.8">0.1uF</text>
<text x="234.1" y="127.8">0.1uF</text>
<text x="204.5" y="132.2">ADS8685IPW</text>
</g>
<g font-size="1.6">
<text x="87.5" y="41.7">1</text>
<text x="105.6" y="41.7">7</text>
<text x="200.8" y="38">7</text>
<text x="200.8" y="41.7">8</text>
<text x="224.5" y="39.9">9</text>
<text x="224.5" y="38">11</text>
<text x="247.3" y="39">XPADC_CS</text>
<text x="247.3" y="40.9">XPADC_RST</text>
<text x="61.5" y="42.5">X_POS1</text>
<text x="87.5" y="47.2">4</text>
<text x="105.6" y="47.2">6</text>
<text x="165.2" y="44.4">AGND</text>
<text x="200.8" y="47.2">4</text>
<text x="224.5" y="43.5">12</text>
<text x="224.5" y="45.3">10</text>
<text x="224.5" y="47.2">13</text>
<text x="247.3" y="44.5">XPADC_SCK</text>
<text x="247.3" y="46.4">XPADC_SDI</text>
<text x="61.5" y="48">X_POS2</text>
<text x="87.5" y="52.7">2</text>
<text x="105.6" y="52.7">8</text>
<text x="128" y="53.5">VAA12VP</text>
<text x="200.8" y="50.8">6</text>
<text x="224.5" y="49">14</text>
<text x="224.5" y="50.8">15</text>
<text x="247.3" y="48.2">XPADC_SDO0</text>
<text x="247.3" y="50">XPADC_SDO1</text>
<text x="247.3" y="51.8">XPADC_RVS</text>
<text x="87.5" y="58.2">3</text>
<text x="105.6" y="58.2">5</text>
<text x="128" y="59">VAA12VN</text>
<text x="181.3" y="59">VAA5V</text>
<text x="200.8" y="58.2">2</text>
<text x="200.8" y="54.4">5</text>
<text x="224.5" y="58.2">16</text>
<text x="239.6" y="59">VDD3V3</text>
<text x="200.8" y="61.8">3</text>
<text x="224.5" y="61.8">1</text>
<text x="190.2" y="71">AGND</text>
<text x="232.3" y="71">DGND</text>
<text x="111.6" y="72.9">AGND</text>
<text x="59.7" y="104.7">Y_POS1</text>
<text x="85.6" y="103.9">1</text>
<text x="103.7" y="103.9">7</text>
<text x="200.8" y="102">7</text>
<text x="200.8" y="105.7">8</text>
<text x="224.5" y="107.5">12</text>
<text x="224.5" y="103.9">9</text>
<text x="224.5" y="102">11</text>
<text x="247.3" y="103">YPADC_CS</text>
<text x="247.3" y="104.9">YPADC_RST</text>
<text x="59.7" y="110.2">Y_POS2</text>
<text x="85.6" y="109.3">4</text>
<text x="103.7" y="109.3">6</text>
<text x="165.2" y="108.4">AGND</text>
<text x="200.8" y="111.2">4</text>
<text x="224.5" y="109.3">10</text>
<text x="224.5" y="113">14</text>
<text x="224.5" y="111.2">13</text>
<text x="247.3" y="108.5">YPADC_SCK</text>
<text x="247.3" y="110.4">YPADC_SDI</text>
<text x="247.3" y="112.2">YPADC_SDO0</text>
<text x="85.6" y="114.8">2</text>
<text x="103.7" y="114.8">8</text>
<text x="126.2" y="115.7">VAA12VP</text>
<text x="200.8" y="118.4">5</text>
<text x="200.8" y="114.8">6</text>
<text x="224.5" y="114.8">15</text>
<text x="247.3" y="114">YPADC_SDO1</text>
<text x="247.3" y="115.8">YPADC_RVS</text>
<text x="85.6" y="120.3">3</text>
<text x="103.7" y="120.3">5</text>
<text x="126.2" y="121.2">VAA12VN</text>
<text x="181.3" y="123">VAA5V</text>
<text x="200.8" y="122.2">2</text>
<text x="200.8" y="125.8">3</text>
<text x="224.5" y="122.2">16</text>
<text x="224.5" y="125.8">1</text>
<text x="239.6" y="123">VDD3V3</text>
<text x="109.7" y="135">AGND</text>
<text x="190.2" y="135">AGND</text>
<text x="232.3" y="135">DGND</text>
<text x="80.3" y="146.7">VAA12VP</text>
<text x="102.8" y="147">VAA12VP</text>
<text x="80.3" y="150.5">VAA12VN</text>
<text x="82.1" y="154.1">VAA5V</text>
<text x="102.8" y="150.6">VAA12VN</text>
<text x="102.8" y="154.3">VAA5V</text>
<text x="80.3" y="157.7">VDD3V3</text>
<text x="102.8" y="157.9">VDD3V3</text>
<text x="102.8" y="161.5">AGND</text>
<text x="80.5" y="162.5">AGND</text>
<text x="80.5" y="166.1">DGND</text>
<text x="102.8" y="165.3">DGND</text>
<text x="210.3" y="164.3">Title</text>
<text x="217.7" y="166.1">ADC_MOTOR_POSITION</text>
<text x="212.2" y="171.6">B</text>
<text x="217.7" y="169.8">Document</text>
<text x="217.7" y="171.6">&lt;Doc&gt;</text>
<text x="226.4" y="169.8">Number</text>
<text x="270.7" y="169.8">Rev</text>
<text x="272.5" y="171.6">1</text>
<text x="210.3" y="175.3">Date:</text>
<text x="219.9" y="175.3">Saturday, July 22, 2017</text>
<text x="246.9" y="175.3">Sheet</text>
<text x="256" y="175.3">3</text>
<text x="261.5" y="175.3">of</text>
<text x="267" y="175.3">8</text>
</g>
<g font-size="1.6" fill="#f00">
<text x="115.6" y="40.9">X_POS</text>
<text x="164.9" y="37.3">X_POS</text>
<text x="164.9" y="101.3">Y_POS</text>
<text x="115.6" y="103.1">Y_POS</text>
</g>
<g font-size="1.6" fill="#004080">
<text x="204" y="39.2">AIN_P</text>
<text x="212" y="39.2">CONVST/CS</text>
<text x="218.8" y="41.1">RST</text>
<text x="90.6" y="42.8">IN-</text>
<text x="99.7" y="42.8">OUT</text>
<text x="204" y="42.8">AIN_GND</text>
<text x="217.7" y="44.7">SCLK</text>
<text x="219.3" y="46.5">SDI</text>
<text x="90.6" y="53.8">RG1</text>
<text x="90.6" y="48.3">IN+</text>
<text x="99.9" y="48.3">REF</text>
<text x="101.2" y="53.8">V+</text>
<text x="204" y="48.3">REFIO</text>
<text x="204" y="52">REFCAP</text>
<text x="206" y="50.2">ALARM/SDO-1/GPO</text>
<text x="216.9" y="48.3">SDO-0</text>
<text x="218.6" y="52">RVS</text>
<text x="90.6" y="59.4">RG2</text>
<text x="101.6" y="59.4">V-</text>
<text x="204" y="59.4">AVDD</text>
<text x="204" y="55.6">REFGND</text>
<text x="217.3" y="59.4">DVDD</text>
<text x="204" y="63">AGND</text>
<text x="217.1" y="63">DGND</text>
<text x="88.7" y="105.1">IN-</text>
<text x="97.9" y="105.1">OUT</text>
<text x="204" y="103.2">AIN_P</text>
<text x="204" y="106.8">AIN_GND</text>
<text x="212" y="103.2">CONVST/CS</text>
<text x="218.8" y="105.1">RST</text>
<text x="88.7" y="110.5">IN+</text>
<text x="98" y="110.5">REF</text>
<text x="204" y="112.4">REFIO</text>
<text x="216.9" y="112.4">SDO-0</text>
<text x="217.7" y="108.7">SCLK</text>
<text x="219.3" y="110.5">SDI</text>
<text x="88.7" y="116">RG1</text>
<text x="99.3" y="116">V+</text>
<text x="204" y="119.6">REFGND</text>
<text x="204" y="116">REFCAP</text>
<text x="206" y="114.2">ALARM/SDO-1/GPO</text>
<text x="218.6" y="116">RVS</text>
<text x="88.7" y="121.5">RG2</text>
<text x="99.7" y="121.5">V-</text>
<text x="204" y="123.4">AVDD</text>
<text x="217.3" y="123.4">DVDD</text>
<text x="204" y="127">AGND</text>
<text x="217.1" y="127">DGND</text>
</g>
<text font-size="1.5" x="210.3" y="169.8">Size</text>
<g font-size="1.3">
<text x="29.3" y="1.4">5</text>
<text x="84.2" y="1.4">4</text>
<text x="139" y="1.4">3</text>
<text x="193.9" y="1.4">2</text>
<text x="248.8" y="1.4">1</text>
<text x=".5" y="24.7">D</text>
<text x="276.7" y="24.7">D</text>
<text x=".5" y="68.2">C</text>
<text x="276.7" y="68.2">C</text>
<text x=".5" y="111.6">B</text>
<text x="276.7" y="111.6">B</text>
<text x=".5" y="155">A</text>
<text x="276.7" y="155">A</text>
<text x="29.3" y="177">5</text>
<text x="84.2" y="177">4</text>
<text x="139" y="177">3</text>
<text x="193.9" y="177">2</text>
<text x="248.8" y="177">1</text>
</g>
</svg>
